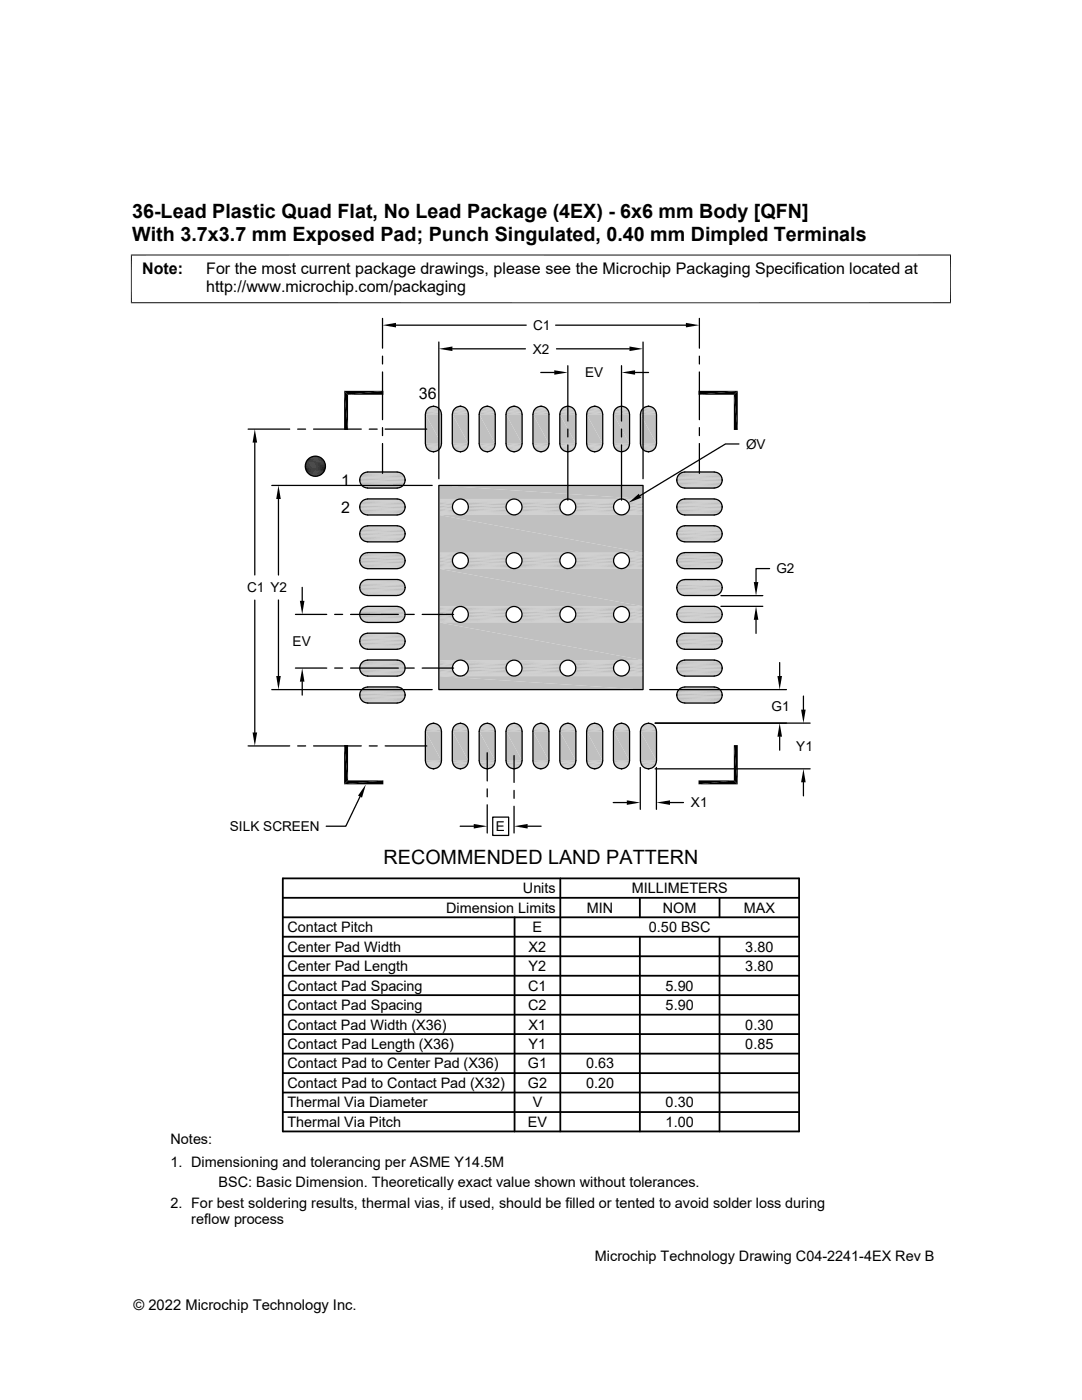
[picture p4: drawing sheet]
<svg xmlns="http://www.w3.org/2000/svg" width="216mm" height="279mm" viewBox="0 0 216 279" stroke-linecap="round" stroke-linejoin="round" font-family="sans-serif">
<g fill="#c0c0c0">
<path d="M87.6 96.9l40.7 2.7h-40.7z"/>
<path d="M87.6 96.9h40.7v2.7z"/>
</g>
<g fill="none" stroke="#c0c0c0" stroke-width=".2">
<path d="M87.6 99.6h4.1M87.6 99.7h3.8M87.6 99.8h3.5M87.6 100h3.3M92 99.6h10.4M92.3 99.7h9.8M92.6 99.8h9.3M92.8 100h8.8M102.7 99.6h10.5M103 99.7h9.9M103.3 99.8h9.3M103.5 100h8.8"/>
<path d="M113.5 99.6h10.4M113.7 99.7h9.9M114 99.8h9.3M114.3 100h8.8M124.2 99.6h4.1M124.5 99.7h3.8M124.7 99.8h3.6M125 100h3.3M87.6 102.4h3.3M87.6 102.5h3.5M87.6 102.7h3.8M87.6 102.7h4.1"/>
<path d="M92 102.7h10.4M92.3 102.7h9.8M92.6 102.5h9.3M92.8 102.4h8.8M102.7 102.7h10.5M103 102.7h9.9M103.3 102.5h9.3M103.5 102.4h8.8M113.5 102.7h10.4M113.7 102.7h9.9M114 102.5h9.3M114.3 102.4h8.8"/>
<path d="M124.2 102.7h4.1M124.5 102.7h3.8M124.7 102.5h3.6M125 102.4h3.3"/>
</g>
<path d="M87.6 100.2h3.1M87.6 100.5h2.9M93 100.2h8.4M93.2 100.5h8M103.8 100.2h8.3M103.9 100.5h8M114.5 100.2h8.3M114.7 100.5h8M125.2 100.2h3.1M125.4 100.5h2.9" fill="none" stroke="#c0c0c0" stroke-width=".25"/>
<g fill="none" stroke="#c0c0c0" stroke-width=".3">
<path d="M87.6 100.7h2.8M87.6 101h2.7M87.6 101.3h2.7M93.3 100.7h7.8M93.4 101.3h7.6M93.4 101h7.6M104.1 100.7h7.7M104.2 101.3h7.5M104.2 101h7.5M114.8 100.7h7.7M114.9 101.3h7.5M114.9 101h7.5"/>
<path d="M125.5 100.7h2.8M125.6 101.3h2.7M125.6 101h2.7"/>
</g>
<path d="M87.6 101.6h2.8M87.6 101.9h2.9M93.2 101.9h8M93.3 101.6h7.8M103.9 101.9h8M104.1 101.6h7.7M114.7 101.9h8M114.8 101.6h7.7M125.4 101.9h2.9M125.5 101.6h2.8" fill="none" stroke="#c0c0c0" stroke-width=".28"/>
<path d="M87.6 102.1h3.1M93 102.1h8.4M103.8 102.1h8.3M114.5 102.1h8.3M125.2 102.1h3.1" fill="none" stroke="#c0c0c0" stroke-width=".23"/>
<g fill="#c0c0c0">
<path d="M87.6 102.8l40.7 7.5h-40.7z"/>
<path d="M87.6 102.8h40.7v7.5z"/>
</g>
<g fill="none" stroke="#c0c0c0" stroke-width=".2">
<path d="M87.6 110.3h4.1M87.6 110.4h3.8M87.6 110.5h3.5M87.6 110.7h3.3M87.6 113.3h3.5M87.6 113.4h3.8M87.6 113.5h4.1M92 113.5h10.4M92 110.3h10.4M92.3 113.4h9.8M92.3 110.4h9.8M92.6 110.5h9.3"/>
<path d="M92.6 113.3h9.3M92.8 110.7h8.8M102.7 113.5h10.5M102.7 110.3h10.5M103 113.4h9.9M103 110.4h9.9M103.3 110.5h9.3M103.3 113.3h9.3M103.5 110.7h8.8M113.5 113.5h10.4M113.5 110.3h10.4M113.7 113.4h9.9"/>
<path d="M113.7 110.4h9.9M114 110.5h9.3M114 113.3h9.3M114.3 110.7h8.8M124.2 113.5h4.1M124.2 110.3h4.1M124.5 113.4h3.8M124.5 110.4h3.8M124.7 110.5h3.6M124.7 113.3h3.6M125 110.7h3.3"/>
</g>
<path d="M87.6 110.9h3.1M87.6 112.9h3.1M93 112.9h8.4M93 110.9h8.4M103.8 110.9h8.3M103.8 112.9h8.3M114.5 112.9h8.3M114.5 110.9h8.3M125.2 110.9h3.1M125.2 112.9h3.1" fill="none" stroke="#c0c0c0" stroke-width=".23"/>
<path d="M87.6 111.2h2.9M87.6 111.5h2.8M93.2 111.2h8M93.3 111.5h7.8M103.9 111.2h8M104.1 111.5h7.7M114.7 111.2h8M114.8 111.5h7.7M125.4 111.2h2.9M125.5 111.5h2.8" fill="none" stroke="#c0c0c0" stroke-width=".28"/>
<g fill="none" stroke="#c0c0c0" stroke-width=".3">
<path d="M87.6 111.7h2.7M87.6 112h2.7M87.6 112.3h2.8M93.3 112.3h7.8M93.4 112h7.6M93.4 111.7h7.6M104.1 112.3h7.7M104.2 112h7.5M104.2 111.7h7.5M114.8 112.3h7.7M114.9 112h7.5M114.9 111.7h7.5"/>
<path d="M125.5 112.3h2.8M125.6 112h2.7M125.6 111.7h2.7"/>
</g>
<path d="M87.6 112.6h2.9M93.2 112.6h8M103.9 112.6h8M114.7 112.6h8M125.4 112.6h2.9" fill="none" stroke="#c0c0c0" stroke-width=".25"/>
<path d="M87.6 113.1h3.3M92.8 113.1h8.8M103.5 113.1h8.8M114.3 113.1h8.8M125 113.1h3.3" fill="none" stroke="#c0c0c0" stroke-width=".21"/>
<g fill="#c0c0c0">
<path d="M87.6 113.5l40.7 7.5h-40.7z"/>
<path d="M87.6 113.5h40.7v7.5z"/>
</g>
<g fill="none" stroke="#c0c0c0" stroke-width=".2">
<path d="M87.6 121h4.1M87.6 121.1h3.8M87.6 121.3h3.5M87.6 123.8h3.3M87.6 124h3.5M87.6 124.1h3.8M87.6 124.2h4.1M92 124.2h10.4M92 121h10.4M92.3 124.1h9.8M92.3 121.1h9.8M92.6 121.3h9.3"/>
<path d="M92.6 124h9.3M92.8 123.8h8.8M102.7 124.2h10.5M102.7 121h10.5M103 124.1h9.9M103 121.1h9.9M103.3 121.3h9.3M103.3 124h9.3M103.5 123.8h8.8M113.5 124.2h10.4M113.5 121h10.4M113.7 124.1h9.9"/>
<path d="M113.7 121.1h9.9M114 121.3h9.3M114 124h9.3M114.3 123.8h8.8M124.2 124.2h4.1M124.2 121h4.1M124.5 124.1h3.8M124.5 121.1h3.8M124.7 121.3h3.6M124.7 124h3.6M125 123.8h3.3"/>
</g>
<path d="M87.6 121.4h3.3M92.8 121.4h8.8M103.5 121.4h8.8M114.3 121.4h8.8M125 121.4h3.3" fill="none" stroke="#c0c0c0" stroke-width=".21"/>
<path d="M87.6 121.7h3.1M87.6 123.6h3.1M93 123.6h8.4M93 121.7h8.4M103.8 121.7h8.3M103.8 123.6h8.3M114.5 123.6h8.3M114.5 121.7h8.3M125.2 121.7h3.1M125.2 123.6h3.1" fill="none" stroke="#c0c0c0" stroke-width=".23"/>
<path d="M87.6 121.9h2.9M93.2 121.9h8M103.9 121.9h8M114.7 121.9h8M125.4 121.9h2.9" fill="none" stroke="#c0c0c0" stroke-width=".25"/>
<g fill="none" stroke="#c0c0c0" stroke-width=".3">
<path d="M87.6 122.2h2.8M87.6 122.5h2.7M87.6 122.8h2.7M93.3 122.2h7.8M93.4 122.8h7.6M93.4 122.5h7.6M104.1 122.2h7.7M104.2 122.8h7.5M104.2 122.5h7.5M114.8 122.2h7.7M114.9 122.8h7.5M114.9 122.5h7.5"/>
<path d="M125.5 122.2h2.8M125.6 122.8h2.7M125.6 122.5h2.7"/>
</g>
<path d="M87.6 123.1h2.8M87.6 123.3h2.9M93.2 123.3h8M93.3 123.1h7.8M103.9 123.3h8M104.1 123.1h7.7M114.7 123.3h8M114.8 123.1h7.7M125.4 123.3h2.9M125.5 123.1h2.8" fill="none" stroke="#c0c0c0" stroke-width=".28"/>
<g fill="#c0c0c0">
<path d="M87.6 124.2l40.7 7.5h-40.7z"/>
<path d="M87.6 124.2h40.7v7.5z"/>
</g>
<g fill="none" stroke="#c0c0c0" stroke-width=".2">
<path d="M87.6 131.8h4.1M87.6 131.8h3.8M87.6 132h3.5M87.6 132.2h3.3M87.6 134.5h3.3M87.6 134.7h3.5M87.6 134.8h3.8M87.6 134.9h4.1M92 134.9h10.4M92 131.8h10.4M92.3 134.8h9.8M92.3 131.8h9.8"/>
<path d="M92.6 132h9.3M92.6 134.7h9.3M92.8 132.2h8.8M92.8 134.5h8.8M102.7 134.9h10.5M102.7 131.8h10.5M103 134.8h9.9M103 131.8h9.9M103.3 132h9.3M103.3 134.7h9.3M103.5 132.2h8.8M103.5 134.5h8.8"/>
<path d="M113.5 134.9h10.4M113.5 131.8h10.4M113.7 134.8h9.9M113.7 131.8h9.9M114 132h9.3M114 134.7h9.3M114.3 132.2h8.8M114.3 134.5h8.8M124.2 134.9h4.1M124.2 131.8h4.1M124.5 134.8h3.8M124.5 131.8h3.8"/>
<path d="M124.7 132h3.6M124.7 134.7h3.6M125 132.2h3.3M125 134.5h3.3"/>
</g>
<path d="M87.6 132.4h3.1M93 132.4h8.4M103.8 132.4h8.3M114.5 132.4h8.3M125.2 132.4h3.1" fill="none" stroke="#c0c0c0" stroke-width=".23"/>
<path d="M87.6 132.6h2.9M87.6 132.9h2.8M93.2 132.6h8M93.3 132.9h7.8M103.9 132.6h8M104.1 132.9h7.7M114.7 132.6h8M114.8 132.9h7.7M125.4 132.6h2.9M125.5 132.9h2.8" fill="none" stroke="#c0c0c0" stroke-width=".28"/>
<g fill="none" stroke="#c0c0c0" stroke-width=".3">
<path d="M87.6 133.2h2.7M87.6 133.5h2.7M87.6 133.8h2.8M93.3 133.8h7.8M93.4 133.5h7.6M93.4 133.2h7.6M104.1 133.8h7.7M104.2 133.5h7.5M104.2 133.2h7.5M114.8 133.8h7.7M114.9 133.5h7.5M114.9 133.2h7.5"/>
<path d="M125.5 133.8h2.8M125.6 133.5h2.7M125.6 133.2h2.7"/>
</g>
<path d="M87.6 134h2.9M87.6 134.3h3.1M93 134.3h8.4M93.2 134h8M103.8 134.3h8.3M103.9 134h8M114.5 134.3h8.3M114.7 134h8M125.2 134.3h3.1M125.4 134h2.9" fill="none" stroke="#c0c0c0" stroke-width=".25"/>
<g fill="#c0c0c0">
<path d="M87.6 134.9l40.7 2.7h-40.7z"/>
<path d="M87.6 134.9h40.7v2.7z"/>
<path d="M86.2 81.1h.6z"/>
<path d="M91.6 81.1h.5z"/>
<path d="M97 81.1h.5z"/>
<path d="M102.3 81.1h.5z"/>
<path d="M107.7 81.1h.5z"/>
<path d="M113.1 81.1h.5z"/>
<path d="M118.4 81.1h.5z"/>
<path d="M123.8 81.1h.5z"/>
<path d="M129.1 81.1h.5z"/>
<path d="M129.1 81.1h.6z"/>
<path d="M123.7 81.1h.6z"/>
<path d="M118.3 81.1h.7z"/>
<path d="M118.4 81.1h.6z"/>
<path d="M113 81.1h.6z"/>
<path d="M107.6 81.1h.6z"/>
<path d="M102.3 81.1h.6z"/>
<path d="M96.9 81.1h.6z"/>
<path d="M91.5 81.1h.7z"/>
<path d="M91.6 81.1h.6z"/>
<path d="M85.9 81.2h1.1z"/>
<path d="M86.2 81.1l.8 .1z"/>
<path d="M128.8 81.2l.3-.1 .9 .1z"/>
<path d="M129.1 81.1l.9 .1z"/>
<path d="M123.4 81.2l.3-.1 .9 .1z"/>
<path d="M123.7 81.1l.9 .1z"/>
<path d="M118 81.2l.3-.1 1 .1z"/>
<path d="M118.3 81.1l1 .1z"/>
<path d="M112.7 81.2l.3-.1 .9 .1z"/>
<path d="M113 81.1l.9 .1z"/>
<path d="M107.3 81.2l.3-.1 1 .1z"/>
<path d="M107.6 81.1l1 .1z"/>
<path d="M102 81.2l.3-.1 .9 .1z"/>
<path d="M102.3 81.1l.9 .1z"/>
<path d="M96.6 81.2l.3-.1 .9 .1z"/>
<path d="M96.9 81.1l.9 .1z"/>
<path d="M91.2 81.2l.3-.1 1 .1z"/>
<path d="M91.5 81.1l1 .1z"/>
<path d="M85.7 81.3l.2-.1 1.4 .1z"/>
<path d="M85.9 81.2h1.1l.3 .1z"/>
<path d="M128.5 81.3l.3-.1 1.5 .1z"/>
<path d="M128.8 81.2h1.2l.3 .1z"/>
<path d="M123.1 81.3l.3-.1 1.5 .1z"/>
<path d="M123.4 81.2h1.2l.3 .1z"/>
<path d="M117.8 81.3l.2-.1 1.5 .1z"/>
<path d="M118 81.2h1.3l.2 .1z"/>
<path d="M112.4 81.3l.3-.1 1.5 .1z"/>
<path d="M112.7 81.2h1.2l.3 .1z"/>
<path d="M107 81.3l.3-.1 1.5 .1z"/>
<path d="M107.3 81.2h1.3l.2 .1z"/>
<path d="M101.7 81.3l.3-.1 1.5 .1z"/>
<path d="M102 81.2h1.2l.3 .1z"/>
<path d="M96.3 81.3l.3-.1 1.5 .1z"/>
<path d="M96.6 81.2h1.2l.3 .1z"/>
<path d="M91 81.3l.2-.1 1.6 .1z"/>
<path d="M91.2 81.2h1.3l.3 .1z"/>
</g>
<path d="M85.5 81.4h2" fill="none" stroke="#c0c0c0" stroke-width=".2"/>
<path d="M85.7 81.3h1.6l.2 .1z" fill="#c0c0c0"/>
<path d="M85.3 81.5h2.4M90.7 81.4h2.3M96.1 81.4h2.3M101.4 81.4h2.3M106.8 81.4h2.3M112.2 81.4h2.2M117.5 81.4h2.3M122.9 81.4h2.3M128.2 81.4h2.3" fill="none" stroke="#c0c0c0" stroke-width=".2"/>
<path d="M85 82h3M90.5 81.7h2.7M95.9 81.7h2.7M101.2 81.7h2.7M106.6 81.7h2.7M112 81.7h2.6M117.3 81.7h2.7M122.7 81.7h2.7M128 81.7h2.7" fill="none" stroke="#c0c0c0" stroke-width=".25"/>
<path d="M85.1 81.8h2.8" fill="none" stroke="#c0c0c0" stroke-width=".23"/>
<path d="M84.9 82.5h3.2M84.9 82.3h3.2M90.4 81.9h2.9M95.7 81.9h3M101.1 81.9h3M106.4 81.9h3M111.8 81.9h3M117.2 81.9h2.9M122.5 81.9h3M127.9 81.9h3" fill="none" stroke="#c0c0c0" stroke-width=".28"/>
<path d="M90.3 82.2h3.1M95.6 82.2h3.2M101 82.2h3.2M106.4 82.2h3.1M111.7 82.2h3.2M117.1 82.2h3.1M122.4 82.2h3.2M127.8 82.2h3.2" fill="none" stroke="#c0c0c0" stroke-width=".3"/>
<path d="M90.3 82.5h3.2M95.6 82.5h3.2M101 82.5h3.2M106.3 82.5h3.2M111.7 82.5h3.2M117.1 82.5h3.2M122.4 82.5h3.2M127.8 82.5h3.2" fill="none" stroke="#c0c0c0" stroke-width=".32"/>
<g fill="#c0c0c0">
<path d="M127.8 82.7l3.2 5.9h-3.2z"/>
<path d="M127.8 82.7h3.2v5.9z"/>
<path d="M122.4 82.7l3.2 5.9h-3.2z"/>
<path d="M122.4 82.7h3.2v5.9z"/>
<path d="M117.1 82.7l3.2 5.9h-3.2z"/>
<path d="M117.1 82.7h3.2v5.9z"/>
<path d="M111.7 82.7l3.2 5.9h-3.2z"/>
<path d="M111.7 82.7h3.2v5.9z"/>
<path d="M106.3 82.7l3.2 5.9h-3.2z"/>
<path d="M106.3 82.7h3.2v5.9z"/>
<path d="M101 82.7l3.2 5.9h-3.2z"/>
<path d="M101 82.7h3.2v5.9z"/>
<path d="M95.6 82.7l3.2 5.9h-3.2z"/>
<path d="M95.6 82.7h3.2v5.9z"/>
<path d="M90.3 82.7l3.2 5.9h-3.2z"/>
<path d="M90.3 82.7h3.2v5.9z"/>
<path d="M84.9 82.7l3.2 5.9h-3.2z"/>
<path d="M84.9 82.7h3.2v5.9z"/>
</g>
<path d="M84.9 88.7h3.2M90.3 88.7h3.2M95.6 88.7h3.2M101 88.7h3.2M106.3 88.7h3.2M111.7 88.7h3.2M117.1 88.7h3.2M122.4 88.7h3.2M127.8 88.7h3.2" fill="none" stroke="#c0c0c0" stroke-width=".3"/>
<g fill="none" stroke="#c0c0c0" stroke-width=".25">
<path d="M84.9 89h3.2M85 89.2h3M90.3 89h3.1M90.3 89.2h3.1M95.6 89h3.2M95.7 89.2h3M101 89h3.2M101.1 89.2h3M106.4 89h3.1M106.4 89.2h3.1M111.7 89h3.2M111.8 89.2h3"/>
<path d="M117.1 89h3.1M117.2 89.2h3M122.4 89h3.2M122.5 89.2h3M127.8 89h3.2M127.9 89.2h3"/>
</g>
<path d="M85.1 89.5h2.8M90.5 89.5h2.7M95.8 89.5h2.8M101.2 89.5h2.8M106.6 89.5h2.7M111.9 89.5h2.8M117.3 89.5h2.8M122.6 89.5h2.8M128 89.5h2.8" fill="none" stroke="#c0c0c0" stroke-width=".23"/>
<path d="M85.3 89.7h2.4M90.6 89.7h2.5M96 89.7h2.4M101.3 89.7h2.5M106.7 89.7h2.5M112.1 89.7h2.4M117.4 89.7h2.5M122.8 89.7h2.5M128.1 89.7h2.5" fill="none" stroke="#c0c0c0" stroke-width=".21"/>
<path d="M128.4 89.8l1.8 .2h-1.6z" fill="#c0c0c0"/>
<path d="M128.4 89.9h2" fill="none" stroke="#c0c0c0" stroke-width=".2"/>
<path d="M123 89.8l1.8 .2h-1.6z" fill="#c0c0c0"/>
<path d="M123 89.9h2.1" fill="none" stroke="#c0c0c0" stroke-width=".2"/>
<path d="M117.6 89.8l1.9 .2h-1.6z" fill="#c0c0c0"/>
<path d="M117.6 89.9h2.1" fill="none" stroke="#c0c0c0" stroke-width=".2"/>
<path d="M112.3 89.8l1.8 .2h-1.6z" fill="#c0c0c0"/>
<path d="M112.3 89.9h2" fill="none" stroke="#c0c0c0" stroke-width=".2"/>
<path d="M106.9 89.8l1.8 .2h-1.6z" fill="#c0c0c0"/>
<path d="M106.9 89.9h2.1" fill="none" stroke="#c0c0c0" stroke-width=".2"/>
<path d="M101.5 89.8l1.9 .2h-1.6z" fill="#c0c0c0"/>
<path d="M101.5 89.9h2.1" fill="none" stroke="#c0c0c0" stroke-width=".2"/>
<path d="M96.2 89.8l1.8 .2h-1.6z" fill="#c0c0c0"/>
<path d="M96.2 89.9h2.1" fill="none" stroke="#c0c0c0" stroke-width=".2"/>
<path d="M90.8 89.8l1.9 .2h-1.6z" fill="#c0c0c0"/>
<path d="M90.8 89.9h2.1" fill="none" stroke="#c0c0c0" stroke-width=".2"/>
<path d="M85.5 89.8l1.8 .2h-1.6z" fill="#c0c0c0"/>
<path d="M85.5 89.9h2" fill="none" stroke="#c0c0c0" stroke-width=".2"/>
<g fill="#c0c0c0">
<path d="M128.6 90l1.3 .1h-1.1z"/>
<path d="M128.6 90h1.6l-.3 .1z"/>
<path d="M123.2 90l1.4 .1h-1.1z"/>
<path d="M123.2 90h1.6l-.2 .1z"/>
<path d="M117.9 90l1.3 .1h-1.1z"/>
<path d="M117.9 90h1.6l-.3 .1z"/>
<path d="M112.5 90l1.4 .1h-1.1z"/>
<path d="M112.5 90h1.6l-.2 .1z"/>
<path d="M107.1 90l1.4 .1h-1.1z"/>
<path d="M107.1 90h1.6l-.2 .1z"/>
<path d="M101.8 90l1.3 .1h-1.1z"/>
<path d="M101.8 90h1.6l-.3 .1z"/>
<path d="M96.4 90l1.4 .1h-1.1z"/>
<path d="M96.4 90h1.6l-.2 .1z"/>
<path d="M91.1 90l1.3 .1h-1.1z"/>
<path d="M91.1 90h1.6l-.3 .1z"/>
<path d="M85.7 90l1.3 .1h-1.1z"/>
<path d="M85.7 90h1.6l-.3 .1z"/>
<path d="M86.2 90.1h.6z"/>
<path d="M91.6 90.1h.5z"/>
<path d="M96.9 90.1h.6z"/>
<path d="M102.3 90.1h.5z"/>
<path d="M107.7 90.1h.5z"/>
<path d="M113 90.1h.6z"/>
<path d="M118.4 90.1h.5z"/>
<path d="M123.7 90.1h.6z"/>
<path d="M129.1 90.1h.6z"/>
<path d="M128.8 90.1h.9z"/>
<path d="M128.8 90.1h1.1z"/>
<path d="M123.5 90.1h.8z"/>
<path d="M123.5 90.1h1.1z"/>
<path d="M118.1 90.1h.8z"/>
<path d="M118.1 90.1h1.1z"/>
<path d="M112.8 90.1h.8z"/>
<path d="M112.8 90.1h1.1z"/>
<path d="M107.4 90.1h.8z"/>
<path d="M107.4 90.1h1.1z"/>
<path d="M102 90.1h.8z"/>
<path d="M102 90.1h1.1z"/>
<path d="M96.7 90.1h.8z"/>
<path d="M96.7 90.1h1.1z"/>
<path d="M91.3 90.1h.8z"/>
<path d="M91.3 90.1h1.1z"/>
<path d="M85.9 90.1h.9z"/>
<path d="M85.9 90.1h1.1z"/>
</g>
<g fill="none" stroke="#c0c0c0" stroke-width=".2">
<path d="M72.3 94.5h8M72.3 99.9h8M72.3 97.1h8M72.6 97.3h7.5M72.6 94.4h7.5M72.6 99.7h7.5M72.8 94.3h7M72.8 99.6h7M72.8 97.4h7M73.1 94.2h6.4M73.1 99.6h6.4M135.6 97.1h8"/>
<path d="M135.6 94.5h8M135.6 99.9h8M135.8 97.3h7.5M135.8 94.4h7.5M135.8 99.7h7.5M136.1 97.4h7M136.1 94.3h7M136.1 99.6h7M136.3 94.2h6.5M136.3 99.6h6.5M72.1 107.7h8.4M72.1 113h8.4"/>
<path d="M72.1 105.4h8.4M72.2 110.6h8.2M72.3 105.2h8M72.3 115.9h8M72.3 102.5h8M72.3 107.8h8M72.3 113.2h8M72.3 118.6h8M72.5 110.5h7.7M72.6 102.6h7.5M72.6 108h7.5M72.6 113.3h7.5"/>
<path d="M72.6 118.7h7.5M72.6 105.1h7.5M72.6 115.8h7.5M72.7 110.4h7.2M72.8 105h7M72.8 115.7h7M72.8 102.7h7M72.8 108.1h7M72.8 113.4h7M72.8 118.8h7M73 110.3h6.6M73.1 102.8h6.4"/>
<path d="M73.1 108.1h6.4M73.1 113.5h6.4M73.1 118.8h6.4M73.1 104.9h6.4M73.1 115.7h6.4M135 106.2h9.1M135 117h9.1M135.1 105.9h8.9M135.1 116.7h8.9M135.1 105.8h8.9M135.1 116.5h8.9M135.2 105.7h8.7"/>
<path d="M135.2 116.4h8.7M135.3 105.6h8.5M135.3 116.3h8.5M135.4 107.7h8.3M135.4 113h8.3M135.4 105.4h8.3M135.4 116.2h8.3M135.5 105.3h8.2M135.5 116.1h8.2M135.5 110.6h8.2M135.6 102.5h8M135.6 107.8h8"/>
<path d="M135.6 113.2h8M135.6 118.6h8M135.6 105.3h8M135.6 116h8M135.7 105.2h7.7M135.7 115.9h7.7M135.7 110.5h7.7M135.8 102.6h7.5M135.8 108h7.5M135.8 113.3h7.5M135.8 118.7h7.5M135.8 105.1h7.5"/>
<path d="M135.8 115.8h7.5M136 105h7.1M136 115.7h7.1M136 110.4h7.1M136.1 102.7h7M136.1 108.1h7M136.1 113.4h7M136.1 118.8h7M136.1 105h7M136.3 104.9h6.5M136.3 115.7h6.5M136.3 110.3h6.5"/>
<path d="M136.3 102.8h6.5M136.3 108.1h6.5M136.3 113.5h6.5M136.3 118.8h6.5M72.1 123.8h8.4M72.1 129.1h8.4M72.1 121.5h8.4M72.1 126.8h8.4M72.3 121.3h8M72.3 126.7h8M72.3 132h8M72.3 137.4h8"/>
<path d="M72.3 123.9h8M72.3 129.3h8M72.3 134.7h8M72.6 124.1h7.5M72.6 129.4h7.5M72.6 134.8h7.5M72.6 121.2h7.5M72.6 126.5h7.5M72.6 131.9h7.5M72.6 137.2h7.5M72.8 121.1h7M72.8 126.4h7"/>
<path d="M72.8 131.8h7M72.8 137.1h7M72.8 124.2h7M72.8 129.5h7M72.8 134.9h7M73.1 124.2h6.4M73.1 129.6h6.4M73.1 134.9h6.4M73.1 121h6.4M73.1 126.4h6.4M73.1 131.7h6.4M73.1 137.1h6.4"/>
<path d="M135 122.3h9.1M135.1 122h8.9M135.1 121.9h8.9M135.2 121.8h8.7M135.3 121.7h8.5M135.4 126.8h8.3M135.4 123.8h8.3M135.4 129.1h8.3M135.4 121.5h8.3M135.5 121.4h8.2M135.6 123.9h8M135.6 129.3h8"/>
<path d="M135.6 134.7h8M135.6 126.7h8M135.6 132h8M135.6 137.4h8M135.6 121.3h8M135.7 121.3h7.7M135.8 124.1h7.5M135.8 129.4h7.5M135.8 134.8h7.5M135.8 126.5h7.5M135.8 131.9h7.5M135.8 137.2h7.5"/>
<path d="M135.8 121.2h7.5M136 121.1h7.1M136.1 124.2h7M136.1 129.5h7M136.1 134.9h7M136.1 126.4h7M136.1 131.8h7M136.1 137.1h7M136.1 121.1h7M136.3 121h6.5M136.3 126.4h6.5M136.3 131.7h6.5"/>
<path d="M136.3 137.1h6.5M136.3 124.2h6.5M136.3 129.6h6.5M136.3 134.9h6.5M72.3 140h8M72.6 140.1h7.5M72.8 140.2h7M73.1 140.3h6.4M135.6 140h8M135.8 140.1h7.5M136.1 140.2h7M136.3 140.3h6.5"/>
</g>
<g fill="none" stroke="#c0c0c0" stroke-width=".21">
<path d="M72 94.9h8.6M72.1 96.9h8.4M72.1 94.7h8.4M135.2 94.9h8.7M135.4 94.7h8.3M135.4 96.9h8.3M72 102.1h8.6M72.1 102.3h8.4M72.1 118.4h8.4M72.1 100h8.4M72.1 116.1h8.4M135.2 102.1h8.7"/>
<path d="M135.4 100h8.3M135.4 102.3h8.3M135.4 118.4h8.3M72 132.4h8.6M72 139.6h8.6M72.1 134.5h8.4M72.1 139.8h8.4M72.1 132.2h8.4M72.1 137.6h8.4M135.2 139.6h8.7M135.2 132.4h8.7M135.4 132.2h8.3"/>
<path d="M135.4 137.6h8.3M135.4 134.5h8.3M135.4 139.8h8.3"/>
</g>
<g fill="none" stroke="#c0c0c0" stroke-width=".25">
<path d="M71.8 96.2h9M71.8 96.5h9M71.8 95.1h9M135 96.2h9.1M135.1 95.1h8.9M135.1 96.5h8.9M71.8 100.8h9M71.8 116.8h9M71.8 117.7h9M71.8 101.9h9M71.8 107.2h9M71.8 112.6h9"/>
<path d="M71.8 117.9h9M71.8 100.5h9M71.8 105.9h9M71.8 116.6h9M72 110.9h8.6M135 117.7h9.1M135 100.8h9.1M135.1 100.5h8.9M135.1 101.9h8.9M135.1 107.2h8.9M135.1 112.6h8.9M135.1 117.9h8.9"/>
<path d="M135.3 110.9h8.5M71.8 138.3h9M71.8 133.8h9M71.8 123.3h9M71.8 128.7h9M71.8 134h9M71.8 139.4h9M71.8 121.9h9M71.8 127.3h9M71.8 132.7h9M71.8 138h9M135 133.8h9.1"/>
<path d="M135 138.3h9.1M135.1 127.3h8.9M135.1 132.7h8.9M135.1 138h8.9M135.1 123.3h8.9M135.1 128.7h8.9M135.1 134h8.9M135.1 139.4h8.9"/>
</g>
<g fill="none" stroke="#c0c0c0" stroke-width=".28">
<path d="M71.8 95.7h9.1M71.8 95.4h9M135 95.7h9.1M135 95.4h9.1M71.8 101.3h9.1M71.8 106.7h9.1M71.8 112h9.1M71.8 117.4h9.1M71.8 106.4h9.1M71.8 106.1h9M71.8 101.6h9M71.8 106.9h9"/>
<path d="M71.8 112.3h9M71.9 111.1h8.9M135 106.4h9.1M135 101.3h9.1M135 106.7h9.1M135 112h9.1M135 117.4h9.1M135 101.6h9.1M135 106.9h9.1M135 112.3h9.1M135.1 111.1h8.9M71.8 122.8h9.1"/>
<path d="M71.8 128.1h9.1M71.8 138.8h9.1M71.8 122.5h9.1M71.8 127.8h9.1M71.8 133.2h9.1M71.8 122.2h9M71.8 127.6h9M71.8 132.9h9M71.8 123h9M71.8 128.4h9M71.8 139.1h9M135 122.5h9.1"/>
<path d="M135 127.8h9.1M135 133.2h9.1M135 122.8h9.1M135 128.1h9.1M135 138.8h9.1M135 123h9.1M135 128.4h9.1M135 139.1h9.1M135 127.6h9.1M135 132.9h9.1"/>
</g>
<path d="M71.8 95.9h9.1M135 95.9h9.1M71.8 101h9.1M71.8 117.1h9.1M71.8 111.4h9M135 101h9.1M135 117.1h9.1M135 111.4h9.1M71.8 133.5h9.1M71.8 138.6h9.1M135 138.6h9.1M135 133.5h9.1" fill="none" stroke="#c0c0c0" stroke-width=".3"/>
<g fill="none" stroke="#c0c0c0" stroke-width=".23">
<path d="M72 96.7h8.6M135.2 96.7h8.7M72 100.3h8.6M72 105.6h8.6M72 116.3h8.6M72 107.5h8.6M72 112.8h8.6M72 118.2h8.6M135 106.1h9.1M135 116.8h9.1M135.2 107.5h8.7M135.2 112.8h8.7"/>
<path d="M135.2 118.2h8.7M135.2 100.3h8.7M72 121.7h8.6M72 127.1h8.6M72 137.8h8.6M72 123.5h8.6M72 128.9h8.6M72 134.2h8.6M135 122.2h9.1M135.2 123.5h8.7M135.2 128.9h8.7M135.2 134.2h8.7"/>
<path d="M135.2 127.1h8.7M135.2 137.8h8.7"/>
</g>
<path d="M71.8 111.7h9.1M135 111.7h9.1" fill="none" stroke="#c0c0c0" stroke-width=".32"/>
<g fill="#c0c0c0">
<path d="M86.2 144.4h.5z"/>
<path d="M91.6 144.4h.5z"/>
<path d="M96.9 144.4h.6z"/>
<path d="M102.3 144.4h.5z"/>
<path d="M107.7 144.4h.5z"/>
<path d="M113 144.4h.6z"/>
<path d="M118.4 144.4h.5z"/>
<path d="M123.7 144.4h.6z"/>
<path d="M129.1 144.4h.6z"/>
<path d="M107.6 144.4h.6z"/>
<path d="M86.2 144.4h.6z"/>
<path d="M128.8 144.4h1.1z"/>
<path d="M129.1 144.4h.8z"/>
<path d="M123.5 144.4h1z"/>
<path d="M123.7 144.4h.8z"/>
<path d="M118.1 144.4h1.1z"/>
<path d="M118.4 144.4h.8z"/>
<path d="M112.8 144.4h1.1z"/>
<path d="M113 144.4h.9z"/>
<path d="M107.4 144.4h1.1z"/>
<path d="M107.6 144.4h.9z"/>
<path d="M102 144.4h1.1z"/>
<path d="M102.3 144.4h.8z"/>
<path d="M96.7 144.4h1.1z"/>
<path d="M96.9 144.4h.9z"/>
<path d="M91.3 144.4h1.1z"/>
<path d="M91.6 144.4h.8z"/>
<path d="M85.9 144.4h1.1z"/>
<path d="M86.2 144.4h.8z"/>
<path d="M123.4 144.4h1.2z"/>
<path d="M123.5 144.4h1.1z"/>
<path d="M107.3 144.4h1.3z"/>
<path d="M107.4 144.4h1.2z"/>
<path d="M85.9 144.4h1.2z"/>
<path d="M128.6 144.5l.2-.1 1.4 .1z"/>
<path d="M128.8 144.4h1.1l.3 .1z"/>
<path d="M123.2 144.5l.2-.1 1.4 .1z"/>
<path d="M123.4 144.4l1.4 .1z"/>
<path d="M117.9 144.5l.2-.1 1.4 .1z"/>
<path d="M118.1 144.4h1.1l.3 .1z"/>
<path d="M112.5 144.5l.3-.1 1.3 .1z"/>
<path d="M112.8 144.4h1.1l.2 .1z"/>
<path d="M107.1 144.5l.2-.1 1.4 .1z"/>
<path d="M107.3 144.4l1.4 .1z"/>
<path d="M101.8 144.5l.2-.1 1.4 .1z"/>
<path d="M102 144.4h1.1l.3 .1z"/>
<path d="M96.4 144.5l.3-.1 1.3 .1z"/>
<path d="M96.7 144.4h1.1l.2 .1z"/>
<path d="M91.1 144.5l.2-.1 1.4 .1z"/>
<path d="M91.3 144.4h1.1l.3 .1z"/>
<path d="M85.7 144.5l.2-.1 1.4 .1z"/>
<path d="M85.9 144.4l1.4 .1z"/>
<path d="M123.1 144.6h1.8z"/>
<path d="M123.2 144.5l1.7 .1z"/>
<path d="M107.1 144.6h1.7z"/>
<path d="M107.1 144.5l1.7 .1z"/>
<path d="M85.6 144.6h1.8z"/>
<path d="M85.7 144.5l1.7 .1z"/>
</g>
<path d="M128.4 144.6h2" fill="none" stroke="#c0c0c0" stroke-width=".2"/>
<path d="M128.6 144.5h1.6l.2 .2z" fill="#c0c0c0"/>
<path d="M123 144.6h2.1" fill="none" stroke="#c0c0c0" stroke-width=".2"/>
<path d="M123.1 144.6l2 .1z" fill="#c0c0c0"/>
<path d="M117.6 144.6h2.1" fill="none" stroke="#c0c0c0" stroke-width=".2"/>
<path d="M117.9 144.5h1.6l.2 .2z" fill="#c0c0c0"/>
<path d="M112.3 144.6h2" fill="none" stroke="#c0c0c0" stroke-width=".2"/>
<path d="M112.5 144.5h1.6l.2 .2z" fill="#c0c0c0"/>
<path d="M106.9 144.6h2.1" fill="none" stroke="#c0c0c0" stroke-width=".2"/>
<path d="M107.1 144.6l1.9 .1z" fill="#c0c0c0"/>
<path d="M101.5 144.6h2.1" fill="none" stroke="#c0c0c0" stroke-width=".2"/>
<path d="M101.8 144.5h1.6l.2 .2z" fill="#c0c0c0"/>
<path d="M96.2 144.6h2.1" fill="none" stroke="#c0c0c0" stroke-width=".2"/>
<path d="M96.4 144.5h1.6l.3 .2z" fill="#c0c0c0"/>
<path d="M90.8 144.6h2.1" fill="none" stroke="#c0c0c0" stroke-width=".2"/>
<path d="M91.1 144.5h1.6l.2 .2z" fill="#c0c0c0"/>
<path d="M85.5 144.6h2" fill="none" stroke="#c0c0c0" stroke-width=".2"/>
<path d="M85.6 144.6l1.9 .1z" fill="#c0c0c0"/>
<g fill="none" stroke="#c0c0c0" stroke-width=".2">
<path d="M84.9 145.6h3.2M85 145.4h3M85 145.2h3M85.1 145.1h2.8M85.2 145h2.6M85.3 144.9h2.4M85.4 144.7h2.2M106.4 145.6h3.1M106.4 145.4h3.1M106.5 145.2h2.9M106.6 145.1h2.7M106.6 145h2.7"/>
<path d="M106.7 144.9h2.5M106.8 144.7h2.3M122.4 145.6h3.2M122.5 145.4h3M122.5 145.2h3M122.6 145.1h2.8M122.7 145h2.7M122.8 144.9h2.4M122.9 144.7h2.3"/>
</g>
<path d="M90.6 144.8h2.5M96 144.8h2.4M101.3 144.8h2.5M112.1 144.8h2.4M117.4 144.8h2.5M128.1 144.8h2.5" fill="none" stroke="#c0c0c0" stroke-width=".21"/>
<path d="M84.9 145.5h3.2M90.5 145h2.7M95.8 145h2.8M101.2 145h2.8M106.4 145.5h3.1M111.9 145h2.8M117.3 145h2.8M122.4 145.5h3.2M128 145h2.8" fill="none" stroke="#c0c0c0" stroke-width=".23"/>
<path d="M90.3 145.5h3.1M90.3 145.3h3.1M95.6 145.5h3.2M95.7 145.3h3M101 145.5h3.2M101.1 145.3h3M111.7 145.5h3.2M111.8 145.3h3M117.1 145.5h3.1M117.2 145.3h3M127.8 145.5h3.2M127.9 145.3h3" fill="none" stroke="#c0c0c0" stroke-width=".25"/>
<path d="M84.9 145.8h3.2M90.3 145.8h3.2M95.6 145.8h3.2M101 145.8h3.2M106.3 145.8h3.2M111.7 145.8h3.2M117.1 145.8h3.2M122.4 145.8h3.2M127.8 145.8h3.2" fill="none" stroke="#c0c0c0" stroke-width=".3"/>
<g fill="#c0c0c0">
<path d="M127.8 145.9l3.2 5.9h-3.2z"/>
<path d="M127.8 145.9h3.2v5.9z"/>
<path d="M122.4 145.9l3.2 5.9h-3.2z"/>
<path d="M122.4 145.9h3.2v5.9z"/>
<path d="M117.1 145.9l3.2 5.9h-3.2z"/>
<path d="M117.1 145.9h3.2v5.9z"/>
<path d="M111.7 145.9l3.2 5.9h-3.2z"/>
<path d="M111.7 145.9h3.2v5.9z"/>
<path d="M106.3 145.9l3.2 5.9h-3.2z"/>
<path d="M106.3 145.9h3.2v5.9z"/>
<path d="M101 145.9l3.2 5.9h-3.2z"/>
<path d="M101 145.9h3.2v5.9z"/>
<path d="M95.6 145.9l3.2 5.9h-3.2z"/>
<path d="M95.6 145.9h3.2v5.9z"/>
<path d="M90.3 145.9l3.2 5.9h-3.2z"/>
<path d="M90.3 145.9h3.2v5.9z"/>
<path d="M84.9 145.9l3.2 5.9h-3.2z"/>
<path d="M84.9 145.9h3.2v5.9z"/>
</g>
<path d="M84.9 152h3.2M90.4 152.6h2.9M95.7 152.6h3M101.1 152.6h3M106.3 152h3.2M111.8 152.6h3M117.2 152.6h2.9M122.4 152h3.2M127.9 152.6h3" fill="none" stroke="#c0c0c0" stroke-width=".28"/>
<path d="M90.3 152h3.2M95.6 152h3.2M101 152h3.2M111.7 152h3.2M117.1 152h3.2M127.8 152h3.2" fill="none" stroke="#c0c0c0" stroke-width=".32"/>
<g fill="none" stroke="#c0c0c0" stroke-width=".2">
<path d="M84.9 152.1h3.2M85 152.4h3M85 152.5h3M85.1 152.7h2.8M85.2 152.8h2.6M85.3 152.9h2.4M85.4 153h2.2M106.4 152.1h3.1M106.4 152.4h3.1M106.4 152.5h3M106.6 152.7h2.7M106.6 152.8h2.7"/>
<path d="M106.7 152.9h2.5M106.8 153h2.3M122.4 152.1h3.2M122.5 152.4h3M122.5 152.5h3M122.6 152.7h2.8M122.7 152.8h2.6M122.8 152.9h2.5M122.9 153h2.3M128.2 153.1h2.3"/>
</g>
<path d="M84.9 152.3h3.2M106.4 152.3h3.1M122.4 152.3h3.2" fill="none" stroke="#c0c0c0" stroke-width=".23"/>
<path d="M90.3 152.3h3.1M95.6 152.3h3.2M101 152.3h3.2M111.7 152.3h3.2M117.1 152.3h3.1M127.8 152.3h3.2" fill="none" stroke="#c0c0c0" stroke-width=".3"/>
<path d="M90.5 152.8h2.7M95.9 152.8h2.7M101.2 152.8h2.7M112 152.8h2.6M117.3 152.8h2.7M128 152.8h2.7" fill="none" stroke="#c0c0c0" stroke-width=".25"/>
<path d="M123 153.1l1.9 .1z" fill="#c0c0c0"/>
<path d="M112.2 153.1h2.2M117.5 153.1h2.3M123 153.1h2.1" fill="none" stroke="#c0c0c0" stroke-width=".2"/>
<path d="M106.9 153.1l1.9 .1z" fill="#c0c0c0"/>
<path d="M90.7 153.1h2.3M96.1 153.1h2.3M101.4 153.1h2.3M106.9 153.1h2.1" fill="none" stroke="#c0c0c0" stroke-width=".2"/>
<path d="M85.5 153.1l1.9 .1z" fill="#c0c0c0"/>
<path d="M85.5 153.1h2" fill="none" stroke="#c0c0c0" stroke-width=".2"/>
<g fill="#c0c0c0">
<path d="M123.1 153.2h1.7z"/>
<path d="M123.1 153.2h1.8z"/>
<path d="M107 153.2h1.7z"/>
<path d="M107 153.2h1.8z"/>
<path d="M85.6 153.2h1.7z"/>
<path d="M85.6 153.2h1.8z"/>
<path d="M128.5 153.2l1.5 .1h-1.2z"/>
<path d="M128.5 153.2h1.8l-.3 .1z"/>
<path d="M123.2 153.2l1.4 .1z"/>
<path d="M123.2 153.2h1.6z"/>
<path d="M117.8 153.2l1.5 .1h-1.3z"/>
<path d="M117.8 153.2h1.7l-.2 .1z"/>
<path d="M112.4 153.2l1.5 .1h-1.2z"/>
<path d="M112.4 153.2h1.8l-.3 .1z"/>
<path d="M107.1 153.2l1.4 .1z"/>
<path d="M107.1 153.2h1.6z"/>
<path d="M101.7 153.2l1.5 .1h-1.2z"/>
<path d="M101.7 153.2h1.8l-.3 .1z"/>
<path d="M96.3 153.2l1.5 .1h-1.2z"/>
<path d="M96.3 153.2h1.8l-.3 .1z"/>
<path d="M91 153.2l1.5 .1h-1.3z"/>
<path d="M91 153.2h1.8l-.3 .1z"/>
<path d="M85.7 153.2l1.4 .1z"/>
<path d="M85.7 153.2h1.6z"/>
<path d="M123.4 153.3l1.2 .1z"/>
<path d="M123.4 153.3h1.2z"/>
<path d="M107.3 153.3l1.2 .1z"/>
<path d="M107.3 153.3h1.2z"/>
<path d="M85.9 153.3l1.1 .1z"/>
<path d="M85.9 153.3h1.2z"/>
<path d="M128.8 153.3l.9 .1z"/>
<path d="M128.8 153.3h1.2l-.3 .1z"/>
<path d="M123.5 153.4h.8z"/>
<path d="M123.5 153.4h1.1z"/>
<path d="M118 153.3l1 .1z"/>
<path d="M118 153.3h1.3l-.3 .1z"/>
<path d="M112.7 153.3l.9 .1z"/>
<path d="M112.7 153.3h1.2l-.3 .1z"/>
<path d="M107.4 153.4h.8z"/>
<path d="M107.4 153.4h1.1z"/>
<path d="M102 153.3l.9 .1z"/>
<path d="M102 153.3h1.2l-.3 .1z"/>
<path d="M96.6 153.3l.9 .1z"/>
<path d="M96.6 153.3h1.2l-.3 .1z"/>
<path d="M91.2 153.3l1 .1z"/>
<path d="M91.2 153.3h1.3l-.3 .1z"/>
<path d="M86 153.4h.8z"/>
<path d="M86 153.4h1z"/>
<path d="M86.3 153.4h.5z"/>
<path d="M91.6 153.4h.5z"/>
<path d="M97 153.4h.5z"/>
<path d="M102.3 153.4h.5z"/>
<path d="M107.7 153.4h.5z"/>
<path d="M113.1 153.4h.5z"/>
<path d="M118.4 153.4h.5z"/>
<path d="M123.8 153.4h.5z"/>
<path d="M129.1 153.4h.5z"/>
<path d="M129.1 153.4h.6z"/>
<path d="M123.7 153.4h.6z"/>
<path d="M118.3 153.4h.6z"/>
<path d="M118.3 153.4h.7z"/>
<path d="M113 153.4h.6z"/>
<path d="M107.6 153.4h.6z"/>
<path d="M102.3 153.4h.6z"/>
<path d="M96.9 153.4h.6z"/>
<path d="M91.5 153.4h.6z"/>
<path d="M91.5 153.4h.7z"/>
<path d="M86.2 153.4h.6z"/>
</g>
<g fill="none" stroke="#000" stroke-width=".25">
<path d="M76.3 63.5v6M76.3 71.1v1.5M76.3 74.2v9.6M79 64.9h26M87.6 68.3v27.2M90.3 69.6h14.5M107.9 74.3h2.7M110.9 64.9h26M111 69.6h14.6M113.3 73v11M124 73v11M126.7 74.3h2.7"/>
<path d="M128.3 68.3v27.2M139.6 63.5v6M139.6 71.1v1.5M139.6 74.2v9.6M49.5 85.6h8.3M50.8 88.3v26.4M54.2 96.9h32M55.6 99.6v15.2M59.4 85.6h1.6M62.6 85.6h9.5M71.8 95.8h.1M71.8 95.8a1.59 1.59 0 0 0 1.6 1.6"/>
<path d="M73.4 94.2h5.8M73.4 94.2a1.59 1.59 0 0 0-1.6 1.6M73.4 97.4h5.8M73.7 85.6h1.6M76.3 85.3v1.6M76.3 88.5v6M76.9 85.6h8.3M79.2 94.2a1.59 1.59 0 0 1 1.6 1.6 1.59 1.59 0 0 1-1.6 1.6M80.9 95.8h.1M84.9 82.7v5.9M84.9 82.7a1.59 1.59 0 0 1 1.6-1.6 1.59 1.59 0 0 1 1.6 1.6v5.9a1.6 1.6 0 0 1-1.6 1.5 1.6 1.6 0 0 1-1.6-1.5M86.5 90.2h.1"/>
<path d="M86.5 81.1h.1M87.6 96.9h40.7v40.7h-40.7zM90.3 82.7v5.9M90.3 82.7a1.59 1.59 0 0 1 1.6-1.6 1.59 1.59 0 0 1 1.6 1.6M90.3 88.6a1.59 1.59 0 0 0 1.6 1.5 1.59 1.59 0 0 0 1.6-1.5M91.9 90.2h.1M91.9 81.1h.1M93.5 82.7v5.9M96.1 81.6a1.61 1.61 0 0 1 1.7-.4 1.61 1.61 0 0 1 1 1.5v5.9a1.6 1.6 0 0 1-1.6 1.5 1.6 1.6 0 0 1-1.6-1.5v-5.9l.2-.7zM97.2 90.2h.1M97.2 81.1h.1M101.5 81.6a1.61 1.61 0 0 1 1.7-.4 1.61 1.61 0 0 1 1 1.5v5.9a1.6 1.6 0 0 1-1.6 1.5 1.6 1.6 0 0 1-1.6-1.5v-5.9l.2-.7z"/>
<path d="M102.6 90.2h.1M102.6 81.1h.1M106.8 81.6a1.59 1.59 0 0 1 1.8-.4 1.59 1.59 0 0 1 .9 1.5v5.9a1.6 1.6 0 0 1-1.6 1.5 1.6 1.6 0 0 1-1.6-1.5l.1-5.9 .1-.7zM107.9 90.2h.1M107.9 81.1h.1M111.7 82.7v5.9M111.7 82.7a1.59 1.59 0 0 1 1.6-1.6 1.59 1.59 0 0 1 1.6 1.6M111.7 88.6a1.59 1.59 0 0 0 1.6 1.5 1.59 1.59 0 0 0 1.6-1.5M113.3 90.2h.1M113.3 81.1h.1M113.3 85.6v1.6M113.3 88.8v11"/>
<path d="M114.9 82.7v5.9M117.1 82.7v5.9M117.1 82.7a1.59 1.59 0 0 1 1.6-1.6 1.59 1.59 0 0 1 1.5 1.6l.1 5.9a1.6 1.6 0 0 1-1.6 1.5 1.6 1.6 0 0 1-1.6-1.5M118.7 90.2h.1M118.7 81.1h.1M122.9 81.6a1.61 1.61 0 0 1 1.7-.4 1.61 1.61 0 0 1 1 1.5v5.9a1.6 1.6 0 0 1-1.6 1.5 1.6 1.6 0 0 1-1.6-1.5v-5.9l.2-.7zM124 90.2h.1M124 81.1h.1M124 85.6v1.6M124 88.8v11M128.3 81.6a1.61 1.61 0 0 1 1.7-.4 1.61 1.61 0 0 1 1 1.5v5.9a1.6 1.6 0 0 1-1.6 1.5 1.6 1.6 0 0 1-1.6-1.5v-5.9l.2-.7zM129.4 90.2h.1"/>
<path d="M129.4 81.1h.1M135 95.8h.1M135 95.8a1.59 1.59 0 0 0 1.6 1.6M136.6 94.2a1.59 1.59 0 0 0-1.6 1.6M136.6 97.4h5.9M136.6 94.2h5.9M139.6 85.3v1.6M139.6 88.5v6M142.5 94.2a1.59 1.59 0 0 1 1.6 1.6M144.1 95.8a1.59 1.59 0 0 1-1.6 1.6M144.1 95.8h.1M147.4 88.6h-2.6l-17.1 10.3"/>
<path d="M50.8 119.8v26.4M55.6 119.7v15.2M60.3 117.2v2.7M71.8 117.2h.1M71.8 111.9h.1M71.8 106.5h.1M71.8 101.2h.1M71.8 117.2a1.59 1.59 0 0 0 1.6 1.6M71.8 117.2a1.59 1.59 0 0 1 1.6-1.5h5.8a1.59 1.59 0 0 1 1.6 1.5 1.59 1.59 0 0 1-1.6 1.6M71.8 106.5a1.59 1.59 0 0 0 1.6 1.6M72.2 110.8l.4-.3 .8-.2h5.8a1.6 1.6 0 0 1 1.6 1.6 1.6 1.6 0 0 1-1.6 1.6h-5.8a1.58 1.58 0 0 1-1.5-1 1.58 1.58 0 0 1 .3-1.7zM72.2 100.1l.4-.3 .8-.2h5.8a1.6 1.6 0 0 1 1.6 1.6 1.6 1.6 0 0 1-1.6 1.6h-5.8a1.58 1.58 0 0 1-1.5-1 1.58 1.58 0 0 1 .3-1.7z"/>
<path d="M73.4 104.9h5.8M73.4 104.9a1.59 1.59 0 0 0-1.6 1.6M73.4 118.9h5.8M73.4 108.1h5.8M79.2 104.9a1.59 1.59 0 0 1 1.6 1.6 1.59 1.59 0 0 1-1.6 1.6M80.9 117.2h.1M80.9 111.9h.1M80.9 106.5h.1M80.9 101.2h.1M135 111.9h.1M135 106.5h.1M135 101.2h.1"/>
<path d="M135 117.3h.1M135 101.2a1.63 1.63 0 0 1 1.6-1.6h5.9a1.59 1.59 0 0 1 1.6 1.6M135 106.5a1.59 1.59 0 0 0 1.6 1.6M135 111.9a1.63 1.63 0 0 1 1.6-1.6h5.9a1.59 1.59 0 0 1 1.6 1.6M135 111.9a1.59 1.59 0 0 0 1.6 1.6h5.9a1.63 1.63 0 0 0 1.6-1.6M135 117.3a1.59 1.59 0 0 0 1.6 1.6h5.9a1.59 1.59 0 0 0 1.6-1.6M136.6 104.9a1.59 1.59 0 0 0-1.6 1.6M136.6 115.7a1.59 1.59 0 0 0-1.6 1.6M136.6 108.1h5.9M136.6 115.7h5.9M136.6 104.9h5.9M142.5 104.9a1.59 1.59 0 0 1 1.6 1.6"/>
<path d="M142.5 115.7a1.59 1.59 0 0 1 1.6 1.6M143.8 118.9h8.4M144.1 101.2a1.63 1.63 0 0 1-1.6 1.6h-5.9a1.59 1.59 0 0 1-1.6-1.6M144.1 106.5a1.59 1.59 0 0 1-1.6 1.6M144.1 111.9h.1M144.1 106.5h.1M144.1 101.2h.1M144.1 117.3h.1M153.6 113.5h-2.7v2.7M54.2 137.6h32M58.9 133.3h6.3M58.9 122.6h6.3"/>
<path d="M60.3 136v2.7M66.8 133.3h1.6M66.8 122.6h1.6M70 133.3h9.5M70 122.6h9.5M71.8 138.7h.1M71.8 128h.1M71.8 138.7a1.59 1.59 0 0 0 1.6 1.6M71.8 128a1.59 1.59 0 0 0 1.6 1.6M72.2 132.2l.4-.3 .8-.2h5.8a1.6 1.6 0 0 1 1.6 1.6 1.6 1.6 0 0 1-1.6 1.6h-5.8a1.58 1.58 0 0 1-1.5-1 1.58 1.58 0 0 1 .3-1.7zM72.2 121.5l.4-.3 .8-.2h5.8a1.6 1.6 0 0 1 1.6 1.6 1.6 1.6 0 0 1-1.6 1.6h-5.8a1.58 1.58 0 0 1-1.5-1 1.58 1.58 0 0 1 .3-1.7zM73.4 137.1h5.8"/>
<path d="M73.4 126.4h5.8M73.4 137.1a1.59 1.59 0 0 0-1.6 1.6M73.4 126.4a1.59 1.59 0 0 0-1.6 1.6M73.4 129.6h5.8M79.2 137.1a1.59 1.59 0 0 1 1.6 1.6 1.59 1.59 0 0 1-1.6 1.6M79.2 126.4a1.59 1.59 0 0 1 1.6 1.6 1.59 1.59 0 0 1-1.6 1.6M80.9 138.7h.1M80.9 133.3h.1M80.9 128h.1M80.9 122.6h.1M81.1 133.3h1.6M81.1 122.6h1.6"/>
<path d="M84.2 133.3h6.3M84.2 122.6h6.3M129.6 137.6h27.3M135 138.7h.1M135 133.3h.1M135 128h.1M135 122.6h.1M135 122.6a1.63 1.63 0 0 1 1.6-1.6h5.9a1.59 1.59 0 0 1 1.6 1.6M135 122.6a1.59 1.59 0 0 0 1.6 1.6h5.9a1.63 1.63 0 0 0 1.6-1.6M135 128a1.59 1.59 0 0 0 1.6 1.6M135 133.3a1.63 1.63 0 0 1 1.6-1.6h5.9a1.59 1.59 0 0 1 1.6 1.6M135 133.3a1.59 1.59 0 0 0 1.6 1.6h5.9a1.63 1.63 0 0 0 1.6-1.6"/>
<path d="M135 138.7a1.59 1.59 0 0 0 1.6 1.6M136.6 126.4a1.59 1.59 0 0 0-1.6 1.6M136.6 137.1a1.59 1.59 0 0 0-1.6 1.6M136.6 129.6h5.9M136.6 137.1h5.9M136.6 126.4h5.9M142.5 126.4a1.59 1.59 0 0 1 1.6 1.6M142.5 137.1a1.59 1.59 0 0 1 1.6 1.6M143.8 121h8.4M144.1 128a1.59 1.59 0 0 1-1.6 1.6M144.1 138.7a1.59 1.59 0 0 1-1.6 1.6M144.1 138.7h.1"/>
<path d="M144.1 133.3h.1M144.1 128h.1M144.1 122.6h.1M150.9 123.7v2.7M155.6 132.2v2.7M160.3 138.9v2.7M49.5 148.9h8.3M59.4 148.9h1.6M62.6 148.9h9.5M71.8 159l-2.8 5.9h-3.9M73.4 140.3h5.8M73.7 148.9h1.6"/>
<path d="M76.9 148.9h8.3M84.9 145.9v5.9M84.9 145.9a1.6 1.6 0 0 1 1.6-1.5 1.6 1.6 0 0 1 1.6 1.5v5.9a1.59 1.59 0 0 1-1.6 1.6 1.59 1.59 0 0 1-1.6-1.6M86.5 144.3h.1M86.5 153.4h.1M90.3 145.9v5.9M90.3 145.9a1.59 1.59 0 0 1 1.6-1.5 1.59 1.59 0 0 1 1.6 1.5M91.9 144.3h.1M91.9 153.4h.1M93.5 151.8a1.59 1.59 0 0 1-1.6 1.6 1.59 1.59 0 0 1-1.6-1.6M93.5 145.9v5.9M96.1 144.8a1.61 1.61 0 0 1 1.7-.3 1.61 1.61 0 0 1 1 1.4v5.9a1.6 1.6 0 0 1-1.6 1.6 1.6 1.6 0 0 1-1.6-1.6v-5.9l.2-.7z"/>
<path d="M97.2 144.3h.1M97.2 153.4h.1M97.2 150.2v5.7M97.2 157.4v1.6M101.5 144.8a1.61 1.61 0 0 1 1.7-.3 1.61 1.61 0 0 1 1 1.4v5.9a1.6 1.6 0 0 1-1.6 1.6 1.6 1.6 0 0 1-1.6-1.6v-5.9l.2-.7zM102.6 144.3h.1M102.6 153.4h.1M102.6 150.8v5.3M102.6 157.7v1.6M107.9 144.3h.1M107.9 153.4h.1M109.5 145.9a1.59 1.59 0 0 0-1.6-1.5 1.59 1.59 0 0 0-1.6 1.5v5.9a1.59 1.59 0 0 0 1.6 1.6 1.59 1.59 0 0 0 1.6-1.6"/>
<path d="M109.5 145.9v5.9M111.7 145.9v5.9M111.7 145.9a1.59 1.59 0 0 1 1.6-1.5 1.59 1.59 0 0 1 1.6 1.5M113.3 144.3h.1M113.3 153.4h.1M114.9 151.8a1.59 1.59 0 0 1-1.6 1.6 1.59 1.59 0 0 1-1.6-1.6M114.9 145.9v5.9M117.1 145.9v5.9M117.1 145.9a1.6 1.6 0 0 1 1.6-1.5 1.6 1.6 0 0 1 1.6 1.5l-.1 5.9a1.59 1.59 0 0 1-1.5 1.6 1.59 1.59 0 0 1-1.6-1.6M118.7 144.3h.1M118.7 153.4h.1M122.9 144.8a1.61 1.61 0 0 1 1.7-.3 1.61 1.61 0 0 1 1 1.4v5.9a1.6 1.6 0 0 1-1.6 1.6 1.6 1.6 0 0 1-1.6-1.6v-5.9l.2-.7z"/>
<path d="M124 144.3h.1M124 153.4h.1M127.8 153.2v8.3M128.3 144.8a1.61 1.61 0 0 1 1.7-.3 1.61 1.61 0 0 1 1 1.4v5.9a1.6 1.6 0 0 1-1.6 1.6 1.6 1.6 0 0 1-1.6-1.6v-5.9l.2-.7zM129.4 144.3h.1M129.4 153.4h.1M130.7 144.3h30.9M130.7 153.4h30.9M131 153.2v8.3M136.6 140.3h5.9M155.6 147v2.7M160.3 156.1v2.7"/>
<path d="M91.8 164.9h2.7M97.2 160.6v5.6M98.3 163.1h3.2v3.6h-3.2zM102.6 160.9v5.3M105.3 164.9h2.7M122.4 160.2h2.7M133.7 160.2h2.7"/>
<circle cx="62.9" cy="93" r="2.01"/>
<circle cx="91.9" cy="111.9" r="1.58"/>
<circle cx="91.9" cy="101.2" r="1.58"/>
<circle cx="102.6" cy="101.2" r="1.58"/>
<circle cx="102.6" cy="111.9" r="1.58"/>
<circle cx="113.3" cy="101.2" r="1.58"/>
<circle cx="113.3" cy="111.9" r="1.58"/>
<circle cx="124" cy="101.2" r="1.58"/>
<circle cx="124" cy="111.9" r="1.58"/>
<circle cx="91.9" cy="133.3" r="1.58"/>
<circle cx="91.9" cy="122.6" r="1.58"/>
<circle cx="102.6" cy="133.3" r="1.58"/>
<circle cx="102.6" cy="122.6" r="1.58"/>
<circle cx="113.3" cy="133.3" r="1.58"/>
<circle cx="113.3" cy="122.6" r="1.58"/>
<circle cx="124" cy="122.6" r="1.58"/>
<circle cx="124" cy="133.3" r="1.58"/>
</g>
<g fill="none" stroke="#000" stroke-width=".36">
<path d="M56.4 179.2h103M56.4 175.3h103v50.5h-103zM111.8 175.3v50.5M127.7 179.2v3.9M143.6 179.2v3.9M56.4 183.1h103M56.4 190.8h103M56.4 186.9h103M56.4 194.7h103M56.4 198.6h103M102.7 183.1v42.7M127.7 186.9v38.9"/>
<path d="M143.6 186.9v38.9M56.4 202.5h103M56.4 206.4h103M56.4 218h103M56.4 210.3h103M56.4 214.2h103M56.4 221.9h103"/>
</g>
<g fill="#000">
<path d="M68.7 78h7.8l-7.1 .8zM69.4 78.8l7.1-.8v.8zM76.3 64.9l2.7-.5v.9zM87.6 69.6l2.7-.4v.9zM110.6 73.9l2.7 .4-2.7 .5zM125.6 69.2l2.7 .4-2.7 .5zM124 74.3l2.7-.4v.9zM136.9 64.4l2.7 .5-2.7 .4zM139.4 78h7.8l-7.8 .8zM139.4 78.8l7.8-.8-.8 .8zM146.4 78.8l.8 7h-.8zM146.4 78.8l.8-.8v7.8z"/>
<path d="M50.8 85.6l.5 2.7h-.9zM55.6 96.9l.4 2.7h-.9zM61.9 94.8l1.9 .1zM62.1 91.2l1.8 .1zM62.1 94.9l1.5 .1zM62.1 94.9h1.7zM62.1 91.2h1.7zM62.3 91.1l1.5 .1zM62.3 95h1.1zM62.3 95h1.3zM62.3 91.1h1.3zM62.5 91.1h1.1z"/>
<path d="M62.5 95l.6 .1zM62.5 95h.9zM62.5 91.1h.9zM62.6 91l.8 .1zM62.6 95.1h.5zM62.6 91h.5zM68.7 78l.7 7.8h-.7zM68.7 78l.7 .8v7zM125.4 100.4l2.1-1.8 .4 .7zM59.8 119.9h.9l-.4 2.7zM150.4 116.2h.9l-.4 2.7zM55.1 134.9h.9l-.4 2.7z"/>
<path d="M60.3 133.3l.4 2.7h-.9zM150.9 121l.4 2.7h-.9zM155.1 134.9h.9l-.4 2.7zM50.4 146.2h.9l-.5 2.7zM68.7 148.7l.7 7-.7 .8zM68.7 148.7h.7v7zM73 156.5l-.8 2.7-.8-.4zM68.7 156.5l7.8-.8v.8zM68.7 156.5l.7-.8h7.1zM125.1 159.7l2.7 .5-2.7 .4zM131 160.2l2.7-.5v.9zM146.4 148.7l.8 7.8-.8-.8z"/>
<path d="M139.4 155.7h7l-7 .8zM146.4 148.7h.8v7.8zM139.4 156.5l7-.8 .8 .8zM155.6 144.3l.4 2.7h-.9zM160.3 153.4l.5 2.7h-.9zM159.9 141.6h.9l-.5 2.7zM94.5 164.4l2.7 .5-2.7 .5zM102.6 164.9l2.7-.5v1z"/>
</g>
<g fill="none" stroke="#000" stroke-width=".2">
<path d="M26.1 50.9h163.7M26.2 50.8v9.7M189.7 50.8v9.7M26.1 60.4h163.7M60.9 93h4.1M60.9 93.1h4.1M60.9 93.3h4M60.9 92.8h4M60.9 92.6h4M60.9 93.5h4M61 92.4h3.9M61 93.7h3.9"/>
<path d="M61 93.9h3.8M61 92.2h3.8M61.1 94.1h3.6M61.1 92h3.6M61.2 94.2h3.4M61.2 91.9h3.4M61.3 91.7h3.2M61.3 94.4h3.2M61.5 94.5h2.9M61.5 91.6h2.9M61.6 91.5h2.6M61.6 94.6h2.6"/>
<path d="M61.8 91.3h2.3M61.8 94.8h2.3M61.9 91.2h2M61.9 94.8h2"/>
</g>
<g font-size="3.9">
<text x="26.4" y="43.5">36-Lead Plastic Quad Flat, No Lead Package (4EX) - 6x6 mm Body [QFN]</text>
<text x="26.4" y="48.1">With 3.7x3.7 mm Exposed Pad; Punch Singulated, 0.40 mm Dimpled Terminals</text>
<text x="76.5" y="172.5">RECOMMENDED LAND PATTERN</text>
</g>
<g font-size="3.2">
<text x="28.4" y="54.7">Note:</text>
<text x="41.1" y="58.3">http://www.microchip.com/packaging</text>
<text x="41.1" y="54.7">For the most current package drawings, please see the Microchip Packaging Specification located at</text>
<text x="83.6" y="79.6">36</text>
<text x="68.1" y="97">1</text>
<text x="68.1" y="102.3">2</text>
</g>
<g font-size="2.9">
<text x="104.3" y="178.3">Units</text>
<text x="126" y="178.3">MILLIMETERS</text>
<text x="89" y="182.2">Dimension Limits</text>
<text x="117.1" y="182.2">MIN</text>
<text x="132.3" y="182.2">NOM</text>
<text x="148.4" y="182.2">MAX</text>
<text x="57.3" y="189.9">Center Pad Width</text>
<text x="57.3" y="186">Contact Pitch</text>
<text x="105.5" y="189.9">X2</text>
<text x="106.3" y="186">E</text>
<text x="129.5" y="186">0.50 BSC</text>
<text x="148.7" y="189.9">3.80</text>
<text x="57.3" y="193.8">Center Pad Length</text>
<text x="57.3" y="197.7">Contact Pad Spacing</text>
<text x="105.4" y="197.7">C1</text>
<text x="105.5" y="193.8">Y2</text>
<text x="132.8" y="197.7">5.90</text>
<text x="148.7" y="193.8">3.80</text>
<text x="57.3" y="201.6">Contact Pad Spacing</text>
<text x="105.4" y="201.6">C2</text>
<text x="132.8" y="201.6">5.90</text>
<text x="57.3" y="209.4">Contact Pad Length (X36)</text>
<text x="57.3" y="205.5">Contact Pad Width (X36)</text>
<text x="105.5" y="209.4">Y1</text>
<text x="105.5" y="205.5">X1</text>
<text x="148.7" y="209.4">0.85</text>
<text x="148.7" y="205.5">0.30</text>
<text x="57.3" y="213.2">Contact Pad to Center Pad (X36)</text>
<text x="105.3" y="213.2">G1</text>
<text x="116.9" y="213.2">0.63</text>
<text x="57.3" y="217.1">Contact Pad to Contact Pad (X32)</text>
<text x="57.3" y="221">Thermal Via Diameter</text>
<text x="105.3" y="217.1">G2</text>
<text x="106.3" y="221">V</text>
<text x="116.9" y="217.1">0.20</text>
<text x="132.8" y="221">0.30</text>
<text x="57.3" y="224.9">Thermal Via Pitch</text>
<text x="105.3" y="224.9">EV</text>
<text x="132.8" y="224.9">1.00</text>
<text x="34" y="228.3">Notes:</text>
<text x="34" y="232.9">1. Dimensioning and tolerancing per ASME Y14.5M</text>
<text x="43.6" y="237">BSC: Basic Dimension. Theoretically exact value shown without tolerances.</text>
<text x="34" y="241">2. For best soldering results, thermal vias, if used, should be filled or tented to avoid solder loss during</text>
<text x="38.1" y="244.3">reflow process</text>
<text x="118.7" y="251.7">Microchip Technology Drawing C04-2241-4EX Rev B</text>
<text x="26.6" y="261.3">© 2022 Microchip Technology Inc.</text>
</g>
<g font-size="2.7">
<text x="106.4" y="65.8">C1</text>
<text x="106.3" y="70.6">X2</text>
<text x="116.8" y="75.3">EV</text>
<text x="148.9" y="89.5">ØV</text>
<text x="49.3" y="118.2">C1 Y2</text>
<text x="154.9" y="114.4">G2</text>
<text x="58.4" y="128.9">EV</text>
<text x="153.9" y="141.9">G1</text>
<text x="158.9" y="149.8">Y1</text>
<text x="137.9" y="161.1">X1</text>
<text x="45.8" y="165.9">SILK SCREEN</text>
<text x="99" y="165.9">E</text>
</g>
</svg>
